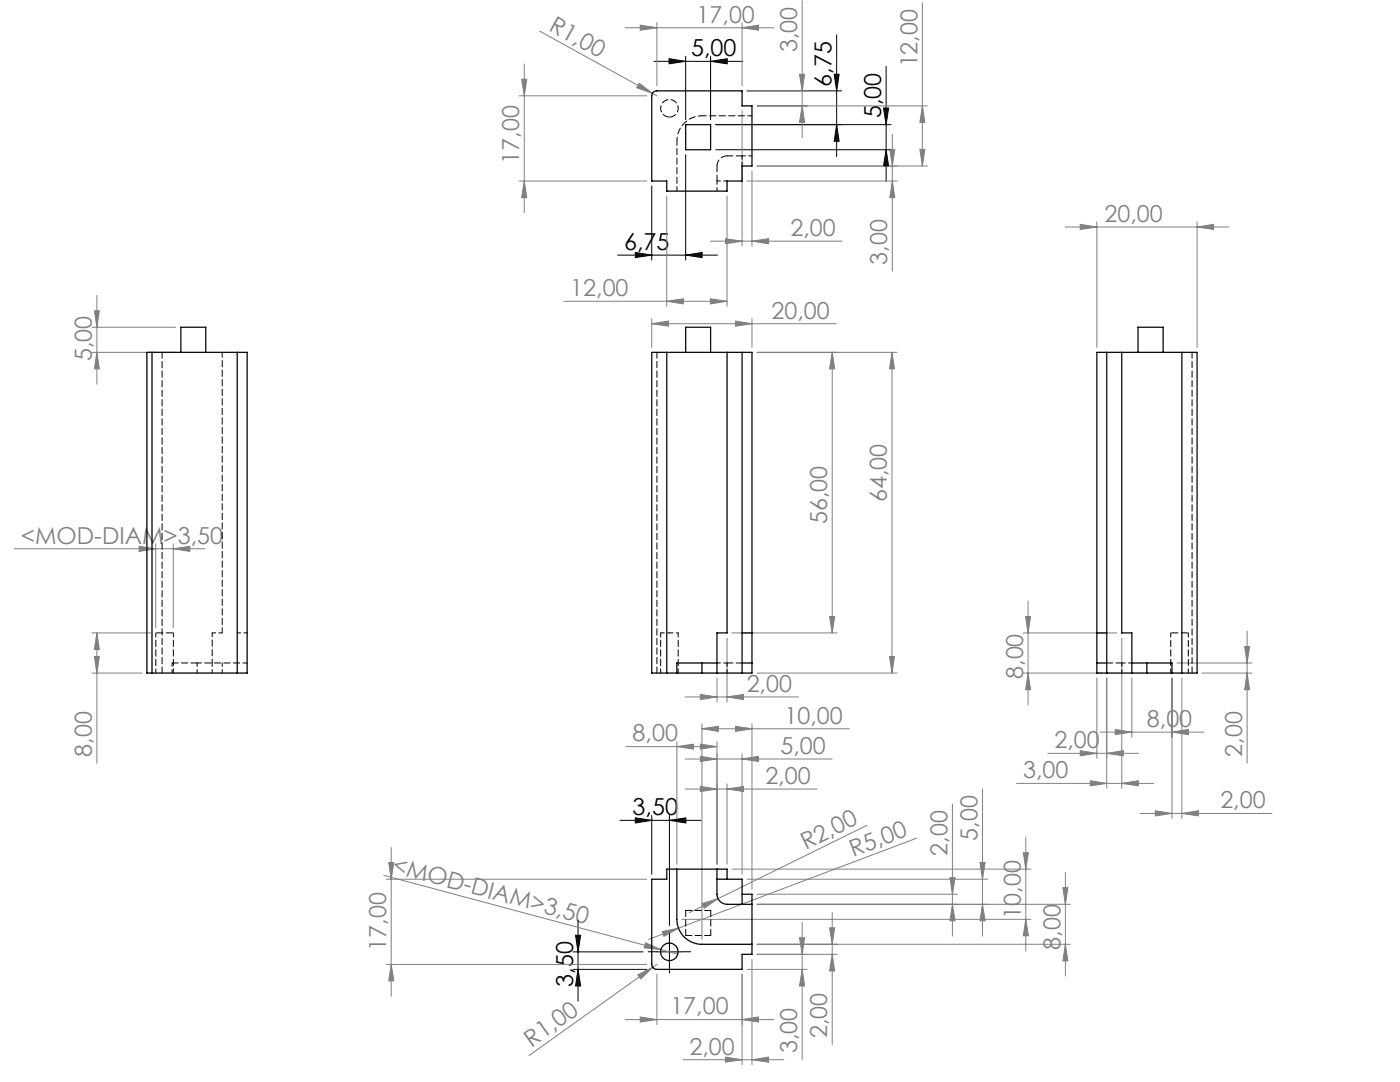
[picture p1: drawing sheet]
<svg xmlns="http://www.w3.org/2000/svg" width="279mm" height="216mm" viewBox="0 0 279 216" stroke-linecap="round" stroke-linejoin="round" font-family="sans-serif">
<g fill="none" stroke="#000" stroke-width=".2">
<path d="M130.5 12.2h17.7M133.5 11.7l3.3 .5-3.3 .5zM136.8 11.2v12.7M141.8 12.2l3.3-.5v1zM141.8 11.2v12.7M149.1 18.1h18.9M166.5 14.8h1l-.5 3.3zM167 6.9v24.3M176.8 13.2v23M130.1 37.1v14.8M136.8 30.9v21M142.8 24.9h35"/>
<path d="M142.8 29.9h35M167 24.9l.5 3.3h-1zM176.3 21.6h1l-.5 3.3zM176.8 29.9l.5 3.3h-1zM123.3 50.9h19.9M126.8 50.4l3.3 .5-3.3 .5zM136.8 50.9l3.3-.5v1zM123.7 163.7h16.2M126.8 163.2l3.3 .5-3.3 .5zM130.1 162.7v11.7M133.6 163.7l3.3-.5v1zM133.6 162.7v22"/>
<path d="M114.4 189.9h13.9M114.4 193.4h14.7M114.9 186.6h1l-.5 3.3zM115.4 183.6v16.2M115.4 193.4l.5 3.3h-1zM131.1 189.9h5M133.6 187.4v5"/>
</g>
<g fill="none" stroke="#808080" stroke-width=".2">
<path d="M103.6 19.1h25.5M104.1 15.8h1l-.5 3.3zM104.6 12.8v29.7M107.7 6.2l22.5 12.4M124.7 5.5h29.7M127.6 16.6l2.6 2-3.1-1.1zM127.8 5l3.3 .5-3.3 .5zM130.2 18.6l.9 .5M131.1 4.5v12.6M148.1 5.5l3.3-.5v1zM148.1 4.5v12.6M149.1 18.1h12"/>
<path d="M159.6 14.8h1l-.5 3.3zM160.1 .1v27.4M184.1 .6v32.5M103.6 36.1h25.5M104.6 36.1l.5 3.3h-1zM133.1 39.1v22M145.1 39.1v22M148.1 22.1v27M149.1 36.1h30M150.1 34.1v15M151.1 21.1h34M160.1 21.1l.5 3.3h-1z"/>
<path d="M177.6 29.8h1l-.5 3.3zM178.1 26.8v27.3M178.1 36.1l.5 3.3h-1zM183.6 29.8h1l-.5 3.3zM184.1 21.1l.5 3.3h-1zM185.1 33.1h-34M19.3 58.9v17.8M141.7 48.1h26.4M141.8 59.6l3.3 .5-3.3 .5zM144.8 47.6l3.3 .5-3.3 .5zM150.1 48.1l3.3-.5v1zM212.5 45.3h32.8"/>
<path d="M215.6 44.8l3.3 .5-3.3 .5zM218.9 44.3v25M238.9 45.3l3.3-.5v1zM238.9 44.3v25M18.3 70.3h16.8M18.3 65.3h16.8M18.8 62h1l-.5 3.3zM19.3 70.3l.5 3.3h-1zM112.5 60.1h32.6M130.1 64.6l3.3-.5v1zM130.1 63.6v5.7M130.1 64.6h36.8"/>
<path d="M133.1 60.1l3.3-.5v1zM146.8 64.1l3.3 .5-3.3 .5zM150.1 63.6v5.7M151.1 70.3h27.9M166.1 70.3l.5 3.3h-1zM166.1 70.3v56M178 70.3v64M178 70.3l.5 3.3h-1zM2.9 109.5h38M27.8 109l3.3 .5-3.3 .5zM31.1 108.5v16.8M34.6 109.5l3.3-.5v1z"/>
<path d="M34.6 108.5v16.8M205.2 119.9v20.8M18.3 126.3h11.8M18.3 134.3h10M18.8 131h1l-.5 3.3zM19.3 126.3l.5 3.3h-1zM19.3 126.3v26M136.7 139.1h22.6M139.8 138.6l3.3 .5-3.3 .5zM143.1 135.3v4.8M145.1 139.1l3.3-.5v1zM145.1 127.3v12.8"/>
<path d="M146.1 126.3h21M151.1 134.3h27.9M165.6 123h1l-.5 3.3zM177.5 131h1l-.5 3.3zM204.2 126.3h18.7M204.2 134.3h15.7M204.7 123h1l-.5 3.3zM205.2 134.3l.5 3.3h-1zM218.9 135.3v16M220.9 135.3v22M223.9 127.3v30M225.9 135.3v11.8"/>
<path d="M233.9 135.3v28M234.9 132.3h15M235.9 135.3v28M239.9 134.3h10M248.4 129h1l-.5 3.3zM248.9 134.3l.5 3.3h-1zM248.9 125.9v26.4M125 149h18.1M135.1 149l3.3-.5v1zM135.1 148v24.4M136.7 151.4h29.4M136.7 157.4h26.4"/>
<path d="M139.8 150.9l3.3 .5-3.3 .5zM139.8 148.5l3.3 .5-3.3 .5zM139.8 156.9l3.3 .5-3.3 .5zM140.1 145.4l3.3-.5v1zM140.1 144.4v43M140.1 145.4h29.4M143.1 148v24.4M145.1 157.4l3.3-.5v1zM145.1 156.4v16M146.8 144.9l3.3 .5-3.3 .5zM148.1 151.4l3.3-.5v1zM148.1 150.4v24"/>
<path d="M150.1 144.4v33M196.1 157.4v29.4M202.9 156.3h27.3M209.1 150.3h18.1M215.6 149.8l3.3 .5-3.3 .5zM217.6 155.8l3.3 .5-3.3 .5zM219.5 146.1h20.7M220.9 150.3l3.3-.5v1zM222.6 145.6l3.3 .5-3.3 .5zM223.9 156.3l3.3-.5v1zM233.9 146.1l3.3-.5v1zM76.6 174.7l55.3 14.8"/>
<path d="M77.1 175.4h52M77.6 172.1h1l-.5 3.3zM78.1 169.1v29.7M143.3 179.3l-5.7 2.8M146.1 173.4h59.6M149.1 175.4h48M151.1 178.4h40M173 164.7l-29.7 14.6M182.9 167.3l-47.5 17.9M189.6 175.1h1l-.5 3.3zM190.1 160.4v26.4M195.6 172.1h1l-.5 3.3z"/>
<path d="M204.2 170.1h1l-.5 3.3zM204.7 167.1v22.7M212.1 177.1h1l-.5 3.3zM212.6 174.1v20.7M227.5 162.3h26.4M230.6 161.8l3.3 .5-3.3 .5zM235.9 162.3l3.3-.5v1zM77.1 192.4h52M78.1 192.4l.5 3.3h-1zM127.3 194.5l3-1.5-2.4 2.3zM128.8 188.1l3.1 1.4-3.3-.4zM130.3 193l-24.7 17.6"/>
<path d="M131.1 192.4l-.8 .6M131.1 194.4v10M131.9 189.5l3.4 .9M132.2 185.9l3.2-.7-2.9 1.6zM135.4 185.2l-5.9 2.2M136.1 183.4h69.6M140.1 180.3l3.2-1-2.8 1.9zM148.1 194.4v18M149.1 193.4h12M150.1 191.4v21M151.1 190.4h16M151.1 188.4h62.5"/>
<path d="M159.6 187.1h1l-.5 3.3zM160.1 193.4l.5 3.3h-1zM160.1 184.1v27.3M165.6 185.1h1l-.5 3.3zM166.1 190.4l.5 3.3h-1zM166.1 182.1v26.3M190.1 180.4l.5 3.3h-1zM196.1 180.4l.5 3.3h-1zM204.7 183.4l.5 3.3h-1zM212.6 188.4l.5 3.3h-1zM213.6 180.4h-62.5M124.7 203.4h29.7"/>
<path d="M127.8 202.9l3.3 .5-3.3 .5zM136.3 211.5h20.1M144.8 210.9l3.3 .6-3.3 .4zM148.1 203.4l3.3-.5v1zM150.1 211.5l3.3-.6v1z"/>
</g>
<path d="M131.1 189.9h-1.8M133.6 187.4v-1.7M133.6 192.4v1.8M136.1 189.9h1.7" fill="none" stroke="#000" stroke-width=".2" stroke-dasharray="15.2 1.3 1.3 1.3"/>
<g fill="#000">
<path d="M133.5 11.7l3.3 .5-3.3 .5zM141.8 12.2l3.3-.5v1z"/>
<path d="M167 24.9l.5 3.3h-1zM166.5 14.8h1l-.5 3.3z"/>
<path d="M176.3 21.6h1l-.5 3.3zM176.8 29.9l.5 3.3h-1z"/>
<path d="M136.8 50.9l3.3-.5v1zM126.8 50.4l3.3 .5-3.3 .5z"/>
<path d="M133.6 163.7l3.3-.5v1zM126.8 163.2l3.3 .5-3.3 .5z"/>
<path d="M114.9 186.6h1l-.5 3.3zM115.4 193.4l.5 3.3h-1z"/>
</g>
<g fill="#808080">
<path d="M127.6 16.6l2.6 2-3.1-1.1z"/>
<path d="M128.8 188.1l3.1 1.4-3.3-.4z"/>
<path d="M132.2 185.9l3.2-.7-2.9 1.6z"/>
<path d="M140.1 180.3l3.2-1-2.8 1.9z"/>
<path d="M127.3 194.5l3-1.5-2.4 2.3z"/>
<path d="M150.1 211.5l3.3-.6v1zM144.8 210.9l3.3 .6-3.3 .4z"/>
<path d="M145.1 139.1l3.3-.5v1zM139.8 138.6l3.3 .5-3.3 .5zM34.6 109.5l3.3-.5v1zM27.8 109l3.3 .5-3.3 .5z"/>
<path d="M130.1 64.6l3.3-.5v1zM146.8 64.1l3.3 .5-3.3 .5zM222.6 145.6l3.3 .5-3.3 .5zM233.9 146.1l3.3-.5v1zM230.6 161.8l3.3 .5-3.3 .5zM235.9 162.3l3.3-.5v1z"/>
<path d="M215.6 149.8l3.3 .5-3.3 .5zM220.9 150.3l3.3-.5v1zM215.6 44.8l3.3 .5-3.3 .5zM238.9 45.3l3.3-.5v1z"/>
<path d="M133.1 60.1l3.3-.5v1zM141.8 59.6l3.3 .5-3.3 .5z"/>
<path d="M127.8 5l3.3 .5-3.3 .5zM148.1 5.5l3.3-.5v1zM144.8 47.6l3.3 .5-3.3 .5zM150.1 48.1l3.3-.5v1z"/>
<path d="M223.9 156.3l3.3-.5v1zM217.6 155.8l3.3 .5-3.3 .5z"/>
<path d="M196.1 180.4l.5 3.3h-1zM195.6 172.1h1l-.5 3.3z"/>
<path d="M189.6 175.1h1l-.5 3.3zM190.1 180.4l.5 3.3h-1z"/>
<path d="M159.6 187.1h1l-.5 3.3zM160.1 193.4l.5 3.3h-1z"/>
<path d="M165.6 123h1l-.5 3.3zM166.1 70.3l.5 3.3h-1zM77.6 172.1h1l-.5 3.3zM78.1 192.4l.5 3.3h-1zM212.1 177.1h1l-.5 3.3zM212.6 188.4l.5 3.3h-1zM204.2 170.1h1l-.5 3.3zM204.7 183.4l.5 3.3h-1zM165.6 185.1h1l-.5 3.3zM166.1 190.4l.5 3.3h-1z"/>
<path d="M178 70.3l.5 3.3h-1zM177.5 131h1l-.5 3.3z"/>
<path d="M204.7 123h1l-.5 3.3zM205.2 134.3l.5 3.3h-1zM248.4 129h1l-.5 3.3zM248.9 134.3l.5 3.3h-1zM19.3 126.3l.5 3.3h-1zM18.8 131h1l-.5 3.3zM18.8 62h1l-.5 3.3zM19.3 70.3l.5 3.3h-1zM104.6 36.1l.5 3.3h-1zM104.1 15.8h1l-.5 3.3zM160.1 21.1l.5 3.3h-1zM159.6 14.8h1l-.5 3.3zM183.6 29.8h1l-.5 3.3zM184.1 21.1l.5 3.3h-1z"/>
<path d="M177.6 29.8h1l-.5 3.3zM178.1 36.1l.5 3.3h-1z"/>
<path d="M139.8 150.9l3.3 .5-3.3 .5zM148.1 151.4l3.3-.5v1z"/>
<path d="M127.8 202.9l3.3 .5-3.3 .5zM148.1 203.4l3.3-.5v1zM135.1 149l3.3-.5v1zM139.8 148.5l3.3 .5-3.3 .5zM140.1 145.4l3.3-.5v1zM146.8 144.9l3.3 .5-3.3 .5z"/>
<path d="M139.8 156.9l3.3 .5-3.3 .5zM145.1 157.4l3.3-.5v1z"/>
</g>
<g fill="none" stroke="#000" stroke-width=".25">
<path d="M130.2 18.6l.7-.5h17.2v3h2v12h-2v3h-3v2h-12v-2h-3v-17zM136.8 24.9h5v5h-5zM30.3 70.3h-1v64h1M30.3 70.3h19v64h-19M30.3 70.3v64M36.1 70.3v-5h5v5M47.3 70.3v64M133.1 70.3v64M136.8 70.3v-5h5v5M145.1 70.3v56h-2v8M148.1 70.3v64M220.9 70.3v64"/>
<path d="M223.9 70.3v56h2v8M227.1 70.3v-5h5v5M235.9 70.3v64M135.1 134.3h5M135.1 134.3h-5v-64h20v64h-10M140.1 132.3v2M143.1 132.3h-8v2M148.1 126.3h2M148.1 132.3h2M218.9 126.3h2M218.9 132.3h2M225.9 132.3h8v2"/>
<path d="M228.9 134.3h5M228.9 134.3h-10v-64h20v64h-5M228.9 132.3v2M135.1 173.4v10a5 5 0 0 0 5 5h10M143.1 173.4v5a2.02 2.02 0 0 0 2 2h5M143.1 175.4h5v5M145.1 175.4v-2h-12v2h-3v17a1.02 1.02 0 0 0 1 1h17v-3h2v-12h-2"/>
<circle cx="133.6" cy="189.9" r="1.75"/>
</g>
<g fill="none" stroke="#000" stroke-width=".2" stroke-dasharray="1.3 .6" stroke-dashoffset=".6">
<path d="M143.1 36.1v2M145.1 36.1h-2M148.1 31.1v2M148.1 31.1h2M34.3 132.3v2M39.3 134.3v-2M42.3 134.3v-2M42.3 126.3h2M44.3 132.3v2M47.3 126.3h2M145.1 134.3v-2M145.1 132.3h-2"/>
<path d="M223.9 132.3v2M225.9 132.3h-2"/>
</g>
<path d="M143.1 33.1v3M148.1 31.1h-3M237.9 70.3v64M32.3 134.3v-64M131.1 134.3v-64M148.1 132.3h-3M223.9 132.3h-3" fill="none" stroke="#000" stroke-width=".2" stroke-dasharray="1.3 .6" stroke-dashoffset=".1"/>
<path d="M133.6 126.3h-1.8M135.3 126.3h-1.7" fill="none" stroke="#000" stroke-width=".2" stroke-dasharray="1.3 .6" stroke-dashoffset=".9"/>
<path d="M135.1 38.1v-10M140.1 23.1h10M31.1 126.3v8M34.6 134.3v-8M49.3 132.3h-10M131.8 126.3v8M135.3 134.3v-8M233.7 126.3v8M237.2 134.3v-8" fill="none" stroke="#000" stroke-width=".2" stroke-dasharray="1.3 .6" stroke-dashoffset=".4"/>
<path d="M34.6 126.3h-3.5M237.2 126.3h-3.5" fill="none" stroke="#000" stroke-width=".2" stroke-dasharray="1.3 .6" stroke-dashoffset="-.2"/>
<path d="M145.1 31.1a2 2 0 0 0-2 2M39.3 132.3h-5M136.8 186.7v-5M136.8 181.7h5M141.8 181.7v5M141.8 186.7h-5" fill="none" stroke="#000" stroke-width=".2" stroke-dasharray="1.3 .6"/>
<path d="M135.1 28.1a5 5 0 0 1 5-5M42.3 132.3v-6" fill="none" stroke="#000" stroke-width=".2" stroke-dasharray="1.3 .6" stroke-dashoffset=".5"/>
<path d="M44.3 126.3v-56" fill="none" stroke="#000" stroke-width=".2" stroke-dasharray="1.3 .6" stroke-dashoffset=".3"/>
<path d="M133.6 23.4a1.75 1.75 0 0 1-1.6-2.6 1.75 1.75 0 0 1 3-.2 1.75 1.75 0 0 1-1.1 2.7l-.3 .1" fill="none" stroke="#000" stroke-width=".2" stroke-dasharray="1.3 .6" stroke-dashoffset="-.1"/>
<g font-size="4.7" fill="#808080">
<text x="109.3" y="6" transform="rotate(29 109.3 6)">R1,00</text>
<text x="139" y="4.5">17,00</text>
<text x="159.1" y="10.5" transform="rotate(-90 159.1 10.5)">3,00</text>
<text x="183.1" y="13.5" transform="rotate(-90 183.1 13.5)">12,00</text>
<text x="103.6" y="32.7" transform="rotate(-90 103.6 32.7)">17,00</text>
<text x="157.7" y="47.1">2,00</text>
<text x="220.4" y="44.3">20,00</text>
<text x="177.1" y="52.8" transform="rotate(-90 177.1 52.8)">3,00</text>
<text x="113.8" y="59.1">12,00</text>
<text x="154" y="63.6">20,00</text>
<text x="18.3" y="72.1" transform="rotate(-90 18.3 72.1)">5,00</text>
<text x="177" y="100.2" transform="rotate(-90 177 100.2)">64,00</text>
<text x="165.1" y="104.6" transform="rotate(-90 165.1 104.6)">56,00</text>
<text x="4.2" y="108.5">&lt;MOD-DIAM&gt;3,50</text>
<text x="204.2" y="135.5" transform="rotate(-90 204.2 135.5)">8,00</text>
<text x="149" y="138">2,00</text>
<text x="126.2" y="147.9">8,00</text>
<text x="156.6" y="144.4">10,00</text>
<text x="210.4" y="149.3">2,00</text>
<text x="228.9" y="145">8,00</text>
<text x="18.3" y="151" transform="rotate(-90 18.3 151)">8,00</text>
<text x="155.7" y="150.4">5,00</text>
<text x="204.2" y="155.3">3,00</text>
<text x="247.9" y="151" transform="rotate(-90 247.9 151)">2,00</text>
<text x="152.7" y="156.4">2,00</text>
<text x="243.5" y="161.3">2,00</text>
<text x="195.1" y="167.8" transform="rotate(-90 195.1 167.8)">5,00</text>
<text x="160.8" y="169.6" transform="rotate(-26 160.8 169.6)">R2,00</text>
<text x="170.2" y="170.9" transform="rotate(-21 170.2 170.9)">R5,00</text>
<text x="189.1" y="170.8" transform="rotate(-90 189.1 170.8)">2,00</text>
<text x="78.1" y="174" transform="rotate(15 78.1 174)">&lt;MOD-DIAM&gt;3,50</text>
<text x="203.7" y="183.3" transform="rotate(-90 203.7 183.3)">10,00</text>
<text x="77.1" y="189.7" transform="rotate(-90 77.1 189.7)">17,00</text>
<text x="211.6" y="189.5" transform="rotate(-90 211.6 189.5)">8,00</text>
<text x="133.8" y="202.4">17,00</text>
<text x="106.1" y="209" transform="rotate(-35 106.1 209)">R1,00</text>
<text x="165.1" y="207.1" transform="rotate(-90 165.1 207.1)">2,00</text>
<text x="137.6" y="210.4">2,00</text>
<text x="159.1" y="210.1" transform="rotate(-90 159.1 210.1)">3,00</text>
</g>
<g font-size="4.7">
<text x="137.9" y="11.2">5,00</text>
<text x="166" y="17.3" transform="rotate(-90 166 17.3)">6,75</text>
<text x="175.8" y="23.6" transform="rotate(-90 175.8 23.6)">5,00</text>
<text x="124.6" y="49.9">6,75</text>
<text x="126.2" y="162.7">3,50</text>
<text x="114.4" y="196.8" transform="rotate(-90 114.4 196.8)">3,50</text>
</g>
</svg>
